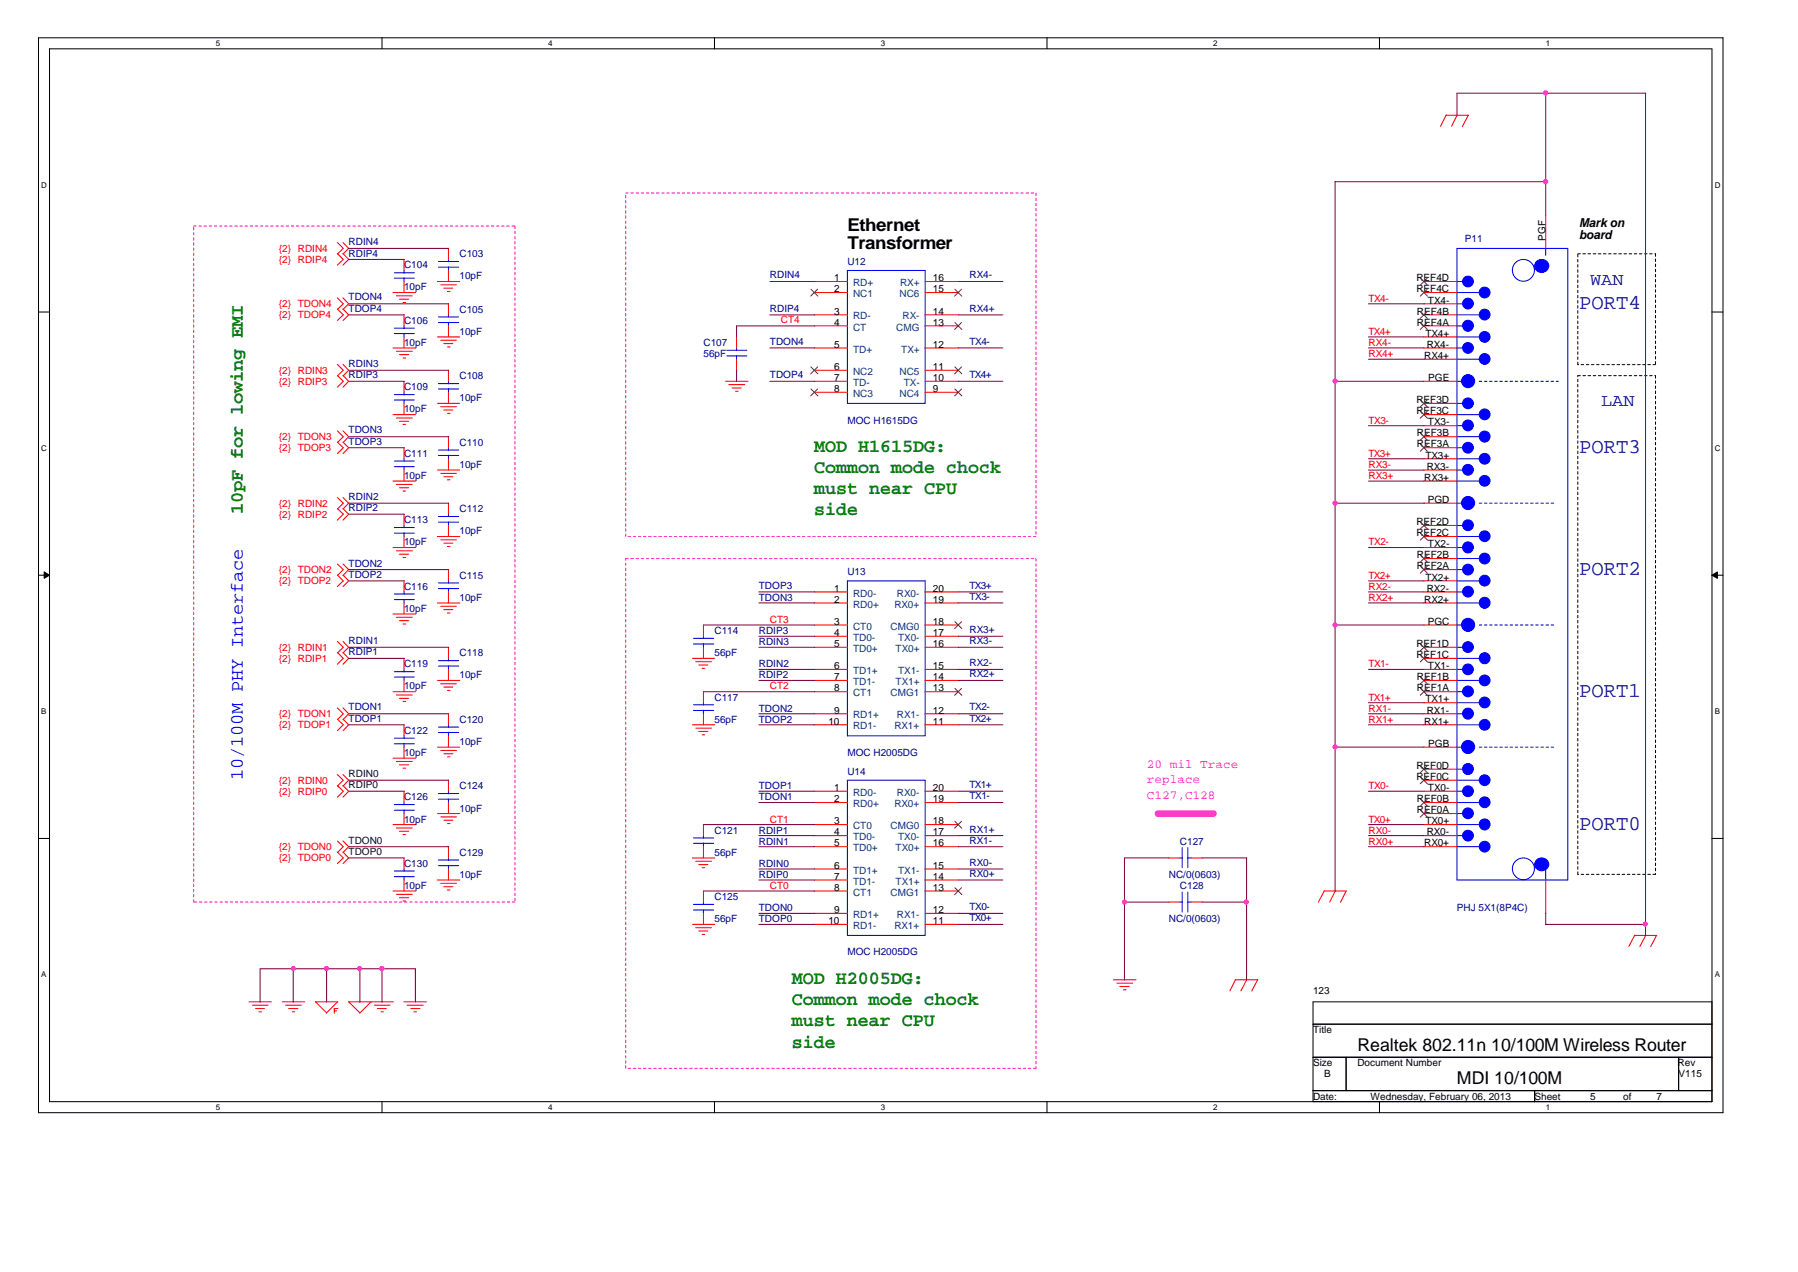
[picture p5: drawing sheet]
<svg xmlns="http://www.w3.org/2000/svg" width="297mm" height="210mm" viewBox="0 0 297 210" stroke-linecap="round" stroke-linejoin="round" font-family="sans-serif">
<g fill="none" stroke="#000" stroke-width=".17">
<path d="M6.3 6.2h278v177.4h-278zM8.2 8.1h274.3v173.7h-274.3zM63 6.2v1.9M117.9 6.2v1.9M172.8 6.2v1.9M227.6 6.2v1.9M6.3 51.5h1.9M282.5 51.5h1.8M6.3 94.9h1.9M282.5 94.9h1.8M6.3 138.4h1.9M282.5 138.4h1.8"/>
<path d="M216.7 169h65.8M216.7 174.5h65.8M216.7 180h65.8M222.1 174.5v5.5M253.2 180v1.8M277 174.5v5.5M282.5 165.3h-65.8v16.5M63 181.8v1.8M117.9 181.8v1.8M172.8 181.8v1.8M227.6 181.8v1.8"/>
</g>
<g fill="#000" stroke="#000" stroke-width=".17">
<path d="M7.3 94.4l.9 .5-.9 .5z" fill-rule="evenodd"/>
<path d="M282.5 94.9l.9-.5v1z" fill-rule="evenodd"/>
</g>
<path d="M191.1 134.3h9.1" fill="none" stroke="#f0f" stroke-width="1.1"/>
<path d="M32 37.3h53M85 37.3v111.6M103.3 31.8h67.6M170.9 31.8v56.7M103.3 92.2h67.6M103.3 88.5v-56.7M170.9 92.2v84.1M170.9 88.5h-67.6M32 148.9v-111.6M85 148.9h-53M103.3 176.3v-84.1M170.9 176.3h-67.6" fill="none" stroke="#f0f" stroke-width=".17" stroke-dasharray=".4"/>
<path d="M260.3 41.9h12.9M273.2 41.9v18.3M260.3 62h12.9M260.3 60.2v-18.3M273.2 62v82.3M273.2 60.2h-12.9M260.3 144.3v-82.3M273.2 144.3h-12.9" fill="none" stroke="#000" stroke-width=".17" stroke-dasharray=".4"/>
<g fill="none" stroke="#f00" stroke-width=".17">
<path d="M238.6 19h3.7M238.6 19l-.9 1.8M240.5 19l-1 1.8M242.3 19l-1 1.9M255.1 35.5v5.5M55.7 41.8l.9 1-.9 .9M55.7 49.2l.9 .9-.9 1M55.7 40l.9 1-.9 .9M55.7 51l.9 1-.9 .9M56.6 41.8l.9 1-.9 .9M56.6 49.2l.9 .9-.9 1M56.6 40l.9 1-.9 .9"/>
<path d="M56.6 51l.9 1-.9 .9M64.9 57.4h3.7M64.9 48.3h3.7M65.4 58h2.6M65.4 48.8h2.6M65.9 58.5h1.5M65.9 49.4h1.5M66.5 59.1h.4M66.5 49.9h.4M66.7 42.8v1.8M66.7 46.5v1.8M66.7 52v1.8"/>
<path d="M66.7 55.6v1.8M72.2 46.5h3.7M72.2 55.6h3.7M72.7 47h2.6M72.7 56.1h2.6M73.2 47.6h1.5M73.2 56.7h1.5M73.8 48.1h.5M73.8 57.2h.5M74 41v1.8M74 44.6v1.9M74 50.1v1.9"/>
<path d="M74 53.8v1.8M121.5 55.6v1.8M121.5 59.3v1.8M134.4 57.4h5.4M134.4 46.5h5.4M134.4 48.3h5.4M134.4 52h5.4M134.4 53.8h5.4M152.7 57.4h5.4M152.7 46.5h5.4M152.7 48.3h5.4M152.7 52h5.4"/>
<path d="M152.7 53.8h5.4M234.9 57.4h5.5M234.9 46.5h5.5M234.9 55.6h5.5M234.9 48.3h5.5M234.9 50.1h5.5M234.9 52h5.5M234.9 53.8h5.5M234.9 59.3h5.5M55.7 71.1l.9 1-.9 .9M55.7 60.1l.9 1-.9 .9M55.7 73l.9 .9-.9 1"/>
<path d="M55.7 61.9l.9 1-.9 1M56.6 71.1l.9 1-.9 .9M56.6 60.1l.9 1-.9 .9M56.6 73l.9 .9-.9 1M56.6 61.9l.9 1-.9 1M64.9 68.4h3.7M64.9 79.4h3.7M65.4 69h2.6M65.4 79.9h2.6M65.9 69.5h1.5M66.5 70h.4M66.7 62.9v1.8"/>
<path d="M66.7 66.6v1.8M66.7 73.9v1.8M66.7 77.6v1.8M72.2 66.6h3.7M72.2 77.6h3.7M72.7 67.1h2.6M72.7 78.1h2.6M73.2 67.7h1.5M73.2 78.7h1.5M73.8 68.2h.5M73.8 79.2h.5M74 61.1v1.8"/>
<path d="M74 64.7v1.9M74 72.1v1.8M74 75.7v1.9M119.7 62.9h3.7M120.3 63.5h2.6M120.8 64h1.5M121.4 64.6h.4M134.4 62.9h5.4M134.4 64.7h5.4M134.4 61.1h5.4M152.7 62.9h5.4M152.7 64.7h5.4"/>
<path d="M152.7 61.1h5.4M234.9 62.9h5.5M234.9 68.4h5.5M234.9 79.4h5.5M234.9 66.6h5.5M234.9 77.6h5.5M234.9 70.2h5.5M234.9 72.1h5.5M234.9 73.9h5.5M234.9 75.7h5.5M55.7 83.9l.9 1-.9 .9M55.7 82.1l.9 .9-.9 1"/>
<path d="M55.7 93.1l.9 .9-.9 1M55.7 94.9l.9 1-.9 .9M56.6 83.9l.9 1-.9 .9M56.6 82.1l.9 .9-.9 1M56.6 93.1l.9 .9-.9 1M56.6 94.9l.9 1-.9 .9M64.9 90.4h3.7M65.4 90.9h2.6M65.9 80.5h1.5M65.9 91.5h1.5M66.5 81h.4M66.5 92h.4"/>
<path d="M66.7 84.9v1.8M66.7 88.5v1.9M66.7 95.9v1.8M66.7 99.5v1.8M72.2 88.5h3.7M72.2 99.5h3.7M72.7 89.1h2.6M73.2 89.6h1.5M73.8 90.2h.5M74 83v1.9M74 86.7v1.8M74 94v1.9"/>
<path d="M74 97.7v1.8M134.4 99.5h5.4M134.4 97.7h5.4M152.7 99.5h5.4M152.7 97.7h5.4M234.9 88.5h5.5M234.9 90.4h5.5M234.9 99.5h5.5M234.9 83h5.5M234.9 86.7h5.5M234.9 92.2h5.5M234.9 94h5.5"/>
<path d="M234.9 95.9h5.5M234.9 97.7h5.5M55.7 118.7l.9 .9-.9 1M55.7 107.7l.9 .9-.9 1M55.7 116.8l.9 1-.9 1M55.7 105.8l.9 1-.9 1M56.6 118.7l.9 .9-.9 1M56.6 107.7l.9 .9-.9 1M56.6 116.8l.9 1-.9 1M56.6 105.8l.9 1-.9 1M64.9 114.1h3.7M64.9 101.3h3.7"/>
<path d="M65.4 114.7h2.6M65.4 101.9h2.6M65.9 115.2h1.5M65.9 102.4h1.5M66.5 115.8h.4M66.5 103h.4M66.7 108.6v1.9M66.7 112.3v1.8M66.7 119.6v1.8M72.2 112.3h3.7M72.7 100h2.6M72.7 112.8h2.6"/>
<path d="M73.2 100.6h1.5M73.2 113.4h1.5M73.8 101.1h.5M73.8 113.9h.5M74 106.8v1.8M74 110.5v1.8M74 117.8v1.8M114.3 108.6h3.6M114.3 119.6h3.6M114.8 109.2h2.6M115.3 109.7h1.5M115.9 110.3h.4"/>
<path d="M116.1 103.1v1.9M116.1 106.8v1.8M116.1 114.1v1.9M116.1 117.8v1.8M134.4 114.1h5.4M134.4 112.3h5.4M134.4 119.6h5.4M134.4 103.1h5.4M134.4 106.8h5.4M134.4 110.5h5.4M134.4 117.8h5.4M134.4 105h5.4"/>
<path d="M152.7 114.1h5.4M152.7 112.3h5.4M152.7 119.6h5.4M152.7 103.1h5.4M152.7 106.8h5.4M152.7 110.5h5.4M152.7 117.8h5.4M152.7 105h5.4M234.9 114.1h5.5M234.9 112.3h5.5M234.9 108.6h5.5M234.9 119.6h5.5"/>
<path d="M234.9 103.1h5.5M234.9 106.8h5.5M234.9 110.5h5.5M234.9 116h5.5M234.9 117.8h5.5M55.7 129.6l.9 1-.9 .9M55.7 127.8l.9 .9-.9 1M55.7 138.8l.9 .9-.9 1M56.6 129.6l.9 1-.9 .9M56.6 127.8l.9 .9-.9 1M56.6 138.8l.9 .9-.9 1M64.9 136.1h3.7"/>
<path d="M64.9 125.1h3.7M65.4 136.6h2.6M65.4 125.7h2.6M65.9 137.2h1.5M65.9 126.2h1.5M66.5 137.7h.4M66.5 126.8h.4M66.7 123.3v1.8M66.7 130.6v1.8M66.7 134.3v1.8M72.2 134.3h3.7M72.2 123.3h3.7"/>
<path d="M72.7 134.8h2.6M72.7 123.8h2.6M73.2 135.4h1.5M73.2 124.4h1.5M73.8 135.9h.5M73.8 124.9h.5M74 121.4v1.9M74 128.7v1.9M74 132.4v1.9M74 139.7v1.9M114.8 120.2h2.6M115.3 120.7h1.5"/>
<path d="M115.9 121.3h.4M116.1 136.1v1.8M116.1 139.7v1.9M134.4 136.1h5.4M134.4 130.6h5.4M134.4 132.4h5.4M134.4 137.9h5.4M134.4 139.7h5.4M152.7 136.1h5.4M152.7 130.6h5.4M152.7 132.4h5.4M152.7 137.9h5.4"/>
<path d="M152.7 139.7h5.4M234.9 134.3h5.5M234.9 136.1h5.5M234.9 123.3h5.5M234.9 126.9h5.5M234.9 128.7h5.5M234.9 130.6h5.5M234.9 132.4h5.5M234.9 137.9h5.5M234.9 139.7h5.5M55.7 140.6l.9 1-.9 .9M56.6 140.6l.9 1-.9 .9"/>
<path d="M64.9 147h3.7M65.4 147.6h2.6M65.9 148.1h1.5M66.5 148.7h.4M66.7 141.6v1.8M66.7 145.2v1.8M72.2 145.2h3.7M72.7 145.8h2.6M73.2 146.3h1.5M73.8 146.9h.5M74 143.4v1.8M114.3 141.6h3.6"/>
<path d="M114.3 152.5h3.6M114.8 142.1h2.6M114.8 153.1h2.6M115.3 142.7h1.5M115.3 153.6h1.5M115.9 143.2h.4M115.9 154.2h.4M116.1 147v1.9M116.1 150.7v1.8M134.4 147h5.4M134.4 145.2h5.4M134.4 152.5h5.4"/>
<path d="M134.4 143.4h5.4M134.4 150.7h5.4M152.7 147h5.4M152.7 145.2h5.4M152.7 152.5h5.4M152.7 143.4h5.4M152.7 150.7h5.4M192.9 141.6h1.8M192.9 148.9h1.8M196.6 141.6h1.8M196.6 148.9h1.8M218.5 147h3.7"/>
<path d="M218.5 147l-.9 1.9M220.3 147l-.9 1.9M222.1 147l-.9 1.9M255.1 145.2v5.5M269.7 154.4h3.7M269.7 154.3l-.9 1.9M271.6 154.3l-1 1.9M273.3 154.4l-.9 1.8M41.1 165.3h3.7M41.7 165.9h2.5M42.2 166.4h1.4M42.7 167h.4"/>
<path d="M46.6 165.3h3.7M47.1 165.9h2.6M47.6 166.4h1.5M48.2 167h.4M52 165.3l1.9 1.8M52.1 165.3h3.7M55.1 166.8h.4M55.2 166.4h.6M55.2 166.4v.8M55.7 165.3l-1.9 1.9M57.5 165.3l1.9 1.8M57.5 165.3h7.4"/>
<path d="M61.2 165.3l-1.8 1.9M61.8 165.9h2.5M62.3 166.4h1.5M62.9 167h.3M66.6 165.3h3.8M67.2 165.9h2.6M67.8 166.4h1.5M68.3 167h.4M183.7 161.7h3.8M184.3 162.2h2.6M184.8 162.8h1.5M185.4 163.3h.4"/>
<path d="M203.8 161.7h3.8M203.9 161.6l-1 1.9M205.7 161.6l-.9 1.9M207.5 161.7l-1 1.8"/>
</g>
<g fill="none" stroke="#00f" stroke-width=".17">
<path d="M65.1 45.9h3.3M65.1 45h3.3M65.1 55h3.3M65.1 54.2h3.3M66.7 44.6v.5M66.7 45.9v.6M66.7 53.8v.4M66.7 55v.6M72.3 44.1h3.4M72.3 43.2h3.4M72.3 53.2h3.4M72.3 52.3h3.4"/>
<path d="M74 42.8v.4M74 44v.6M74 52v.3M74 53.2v.6M119.9 58.7h3.3M119.9 57.8h3.3M121.5 57.4v.4M121.5 58.7v.6M139.8 44.6h12.9v22h-12.9zM240.4 52h3.7M240.4 57.4h1M240.4 59.3h3.7"/>
<path d="M240.4 55.6h3.7M240.4 41h18.3v104.2h-18.3zM240.4 48.3h3.7M240.4 50.1h1M240.4 53.8h1M240.4 46.5h1M255.1 41v1.1M65.1 66h3.3M65.1 65.1h3.3M65.1 77h3.3M65.1 76.1h3.3M66.7 64.7v.5"/>
<path d="M66.7 66v.6M66.7 75.7v.4M66.7 77v.6M72.3 64.2h3.4M72.3 63.3h3.4M72.3 75.2h3.4M72.3 74.3h3.4M74 62.9v.4M74 64.1v.6M74 73.9v.4M74 75.1v.6M240.4 73.9h1"/>
<path d="M240.4 77.6h1M240.4 68.4h3.7M240.4 72.1h3.7M240.4 66.6h1M240.4 70.2h1M240.4 62.9h1.9M240.4 75.7h3.7M240.4 79.4h3.7M65.1 88h3.3M65.1 87.1h3.3M65.1 98.9h3.3M65.1 98h3.3"/>
<path d="M66.7 86.7v.4M66.7 87.9v.6M66.7 97.7v.4M66.7 98.9v.6M72.3 86.2h3.4M72.3 85.2h3.4M72.3 97.1h3.4M72.3 96.2h3.4M74 84.9v.4M74 86.1v.6M74 95.9v.3M74 97.1v.6"/>
<path d="M139.8 95.9h12.9v25.5h-12.9zM240.4 83h.8M240.4 94h1M240.4 97.7h1M240.4 88.5h3.7M240.4 92.2h3.7M240.4 99.5h3.7M240.4 90.4h1M240.4 95.9h3.7M240.4 86.7h1M65.1 111.7h3.3M65.1 110.8h3.3"/>
<path d="M66.7 110.5v.4M66.7 111.7v.6M72.3 120h3.4M72.3 109.9h3.4M72.3 109h3.4M74 108.6v.5M74 109.9v.6M74 119.6v.4M114.4 106.3h3.4M114.4 105.3h3.4M114.4 117.2h3.4M114.4 116.3h3.4"/>
<path d="M116.1 105v.4M116.1 106.2v.6M116.1 116v.3M116.1 117.2v.6M240.4 103.1h.8M240.4 110.5h1M240.4 116h3.7M240.4 106.8h1M240.4 108.6h3.7M240.4 112.3h3.7M240.4 117.8h1M240.4 119.6h3.7"/>
<path d="M240.4 114.1h1M65.1 133.7h3.3M65.1 132.8h3.3M65.1 122.7h3.3M65.1 121.8h3.3M66.7 121.4v.4M66.7 122.7v.6M66.7 132.4v.4M66.7 133.7v.6M72.3 120.9h3.4M72.3 131.9h3.4M72.3 131h3.4"/>
<path d="M74 120.8v.6M74 130.6v.4M74 131.8v.6M114.4 139.2h3.4M114.4 138.3h3.4M116.1 137.9v.4M116.1 139.1v.6M139.8 128.7h12.9v25.7h-12.9zM195.1 139.9v3.3M196 139.9v3.3M240.4 126.9h1.9M240.4 130.6h1.9"/>
<path d="M240.4 134.3h1.9M240.4 137.9h1.9M240.4 123.3h1.9M240.4 136.1h3.7M240.4 128.7h3.7M240.4 132.4h3.7M240.4 139.7h3.7M65.1 144.7h3.3M65.1 143.7h3.3M66.7 143.4v.4M66.7 144.6v.6M72.3 142.8h3.4"/>
<path d="M72.3 141.9h3.4M74 141.6v.4M74 142.8v.6M114.4 150.2h3.4M114.4 149.2h3.4M116.1 148.9v.4M116.1 150.1v.6M194.7 148.9h.4M194.7 141.6h.4M195.1 147.2v3.3M196 148.9h.6M196 141.6h.6"/>
<path d="M196 147.2v3.3M255.1 143.4v1.9"/>
<circle cx="251.4" cy="44.6" r="1.81"/>
<circle cx="251.4" cy="143.4" r="1.81"/>
</g>
<g fill="#00f" stroke="#00f" stroke-width=".17">
<path d="M253.5 142a1.12 1.12 0 0 1 1.5-.3 1.12 1.12 0 0 1 .3 1.5 1.12 1.12 0 0 1-1.5 .3 1.12 1.12 0 0 1-.3-1.5z" fill-rule="evenodd"/>
<circle cx="245" cy="51.9" r=".89"/>
<circle cx="245" cy="115.9" r=".89"/>
<circle cx="242.2" cy="66.6" r=".89"/>
<circle cx="242.2" cy="106.8" r=".89"/>
<circle cx="245" cy="48.3" r=".89"/>
<circle cx="242.2" cy="46.4" r=".89"/>
<circle cx="242.2" cy="50.1" r=".89"/>
<circle cx="254.4" cy="43.9" r="1.12"/>
<circle cx="245" cy="88.5" r=".89"/>
<circle cx="242.2" cy="83" r="1.08"/>
<circle cx="242.2" cy="73.9" r=".89"/>
<circle cx="242.2" cy="114.1" r=".89"/>
<circle cx="245" cy="112.3" r=".89"/>
<circle cx="245" cy="59.2" r=".89"/>
<circle cx="245" cy="108.6" r=".9"/>
<circle cx="245" cy="79.3" r=".89"/>
<circle cx="242.2" cy="94" r=".89"/>
<circle cx="245" cy="68.4" r=".89"/>
<circle cx="242.2" cy="90.3" r=".9"/>
<circle cx="245" cy="72" r=".9"/>
<circle cx="245" cy="55.6" r=".89"/>
<circle cx="242.2" cy="77.5" r=".89"/>
<circle cx="242.2" cy="70.2" r=".89"/>
<circle cx="242.2" cy="62.9" r="1.08"/>
<circle cx="242.2" cy="57.4" r=".89"/>
<circle cx="242.2" cy="117.8" r=".9"/>
<circle cx="245" cy="119.6" r=".89"/>
<circle cx="245" cy="99.5" r=".9"/>
<circle cx="242.2" cy="53.7" r=".9"/>
<circle cx="242.2" cy="103.1" r="1.08"/>
<circle cx="245" cy="75.7" r=".89"/>
<circle cx="242.2" cy="86.7" r=".89"/>
<circle cx="242.2" cy="97.6" r=".89"/>
<circle cx="245" cy="95.8" r=".89"/>
<circle cx="242.2" cy="110.5" r=".89"/>
<circle cx="245" cy="92.2" r=".89"/>
<circle cx="242.2" cy="123.3" r="1.08"/>
<circle cx="242.2" cy="126.9" r=".9"/>
<circle cx="245" cy="132.4" r=".89"/>
<circle cx="245" cy="136" r=".9"/>
<circle cx="242.2" cy="130.6" r=".89"/>
<circle cx="245" cy="128.7" r=".89"/>
<circle cx="242.2" cy="134.2" r=".89"/>
<circle cx="242.2" cy="137.9" r=".89"/>
<circle cx="245" cy="139.7" r=".89"/>
</g>
<path d="M244.1 62.9h13M244.1 83h12.3M244.1 103.1h12.7M244.1 123.3h12.7" fill="none" stroke="#00f" stroke-width=".17" stroke-dasharray=".4"/>
<g fill="none" stroke="#804000" stroke-width=".17">
<path d="M133.8 47.7l1.2 1.2M134.9 47.7l-1.1 1.2M157.6 47.7l1.1 1.2M157.6 53.2l1.1 1.2M158.7 47.7l-1.2 1.2M158.7 53.2l-1.2 1.2M234.4 45.9l1.1 1.1M234.4 47.7l1.1 1.2M234.4 51.4l1.1 1.1M234.4 53.2l1.1 1.2M235.5 45.9l-1.1 1.1M235.5 47.7l-1.1 1.2"/>
<path d="M235.5 51.4l-1.1 1.1M235.5 53.2l-1.1 1.2M133.8 64.2l1.2 1.1M133.8 60.6l1.2 1.1M134.9 64.2l-1.1 1.1M134.9 60.6l-1.1 1.1M157.6 60.6l1.1 1.1M157.6 64.2l1.1 1.1M158.7 60.6l-1.2 1.1M158.7 64.2l-1.2 1.1M234.4 66l1.1 1.2M234.4 67.9l1.1 1.1"/>
<path d="M234.4 71.5l1.1 1.2M234.4 73.3l1.1 1.2M235.5 66l-1.1 1.2M235.5 67.9l-1.1 1.1M235.5 71.5l-1.1 1.2M235.5 73.3l-1.1 1.2M234.4 86.2l1.1 1.1M234.4 88l1.1 1.1M234.4 91.6l1.1 1.2M234.4 93.4l1.1 1.2M235.5 86.2l-1.1 1.1M235.5 88l-1.1 1.1"/>
<path d="M235.5 91.6l-1.1 1.2M235.5 93.4l-1.1 1.2M157.6 113.6l1.1 1.1M157.6 102.6l1.1 1.1M158.7 113.6l-1.2 1.1M158.7 102.6l-1.2 1.1M234.4 106.3l1.1 1.1M234.4 108.1l1.1 1.1M234.4 111.7l1.1 1.2M234.4 113.6l1.1 1.1M235.5 106.3l-1.1 1.1M235.5 108.1l-1.1 1.1"/>
<path d="M235.5 111.7l-1.1 1.2M235.5 113.6l-1.1 1.1M157.6 135.5l1.1 1.2M158.7 135.5l-1.2 1.2M234.4 126.4l1.1 1.1M234.4 128.2l1.1 1.1M234.4 131.9l1.1 1.1M234.4 133.7l1.1 1.1M235.5 126.4l-1.1 1.1M235.5 128.2l-1.1 1.1M235.5 131.9l-1.1 1.1M235.5 133.7l-1.1 1.1"/>
<path d="M157.6 146.5l1.1 1.1M158.7 146.5l-1.2 1.1"/>
</g>
<g fill="none" stroke="#800040" stroke-width=".17">
<path d="M255.1 15.3v20.2M271.5 15.4v139M271.6 15.4h-31.2v3.7M220.3 29.9v117.2M220.3 30h34.8M57.5 42.8h9.2M57.5 52h9.2M57.5 41h16.5M57.5 50.1h16.5M127 52h7.4M127 46.5h7.4M127 57.4h7.4"/>
<path d="M134.4 53.8h-12.9v1.8M158.1 52h7.4M158.1 46.5h7.4M158.1 57.4h7.4M225.8 50.1h9.2M225.8 57.4h9.2M225.8 59.3h9.2M225.8 55.6h9.2M57.5 62.9h9.2M57.5 61.1h16.5M57.5 73.9h9.2M57.5 72.1h16.5"/>
<path d="M121.5 61.1v1.9M127 62.9h7.4M158.1 62.9h7.4M220.3 62.9h14.6M225.8 75.7h9.2M225.8 77.6h9.2M225.8 79.4h9.2M225.8 70.2h9.2M57.5 94h16.5M57.5 83h16.5M57.5 95.9h9.2M57.5 84.9h9.2"/>
<path d="M125.2 97.7h9.2M125.2 99.5h9.2M158.1 97.7h7.4M158.1 99.5h7.4M220.3 83h14.7M225.8 95.9h9.2M225.8 97.7h9.2M225.8 99.5h9.2M225.8 90.4h9.2M57.5 108.6h9.2M57.5 117.8h16.5M57.5 106.8h16.5"/>
<path d="M57.5 119.6h9.2M116.1 103.1h18.3M116.1 114.1h18.3M125.2 117.8h9.2M125.2 106.8h9.2M125.2 119.6h9.2M125.2 105h9.2M125.2 112.3h9.2M125.2 110.5h9.2M158.1 117.8h7.4M158.1 106.8h7.4M158.1 119.6h7.4"/>
<path d="M158.1 105h7.4M158.1 112.3h7.4M158.1 110.5h7.4M220.3 103.1h14.7M225.8 117.8h9.2M225.8 119.6h9.2M225.8 110.5h9.2M225.8 116h9.2M57.5 130.6h9.2M57.5 139.7h16.5M57.5 128.7h16.5M116.1 136.1h18.3"/>
<path d="M125.2 130.6h9.2M125.2 139.7h9.2M125.2 132.4h9.2M125.2 137.9h9.2M158.1 130.6h7.4M158.1 139.7h7.4M158.1 132.4h7.4M158.1 137.9h7.4M220.3 123.3h14.7M225.8 130.6h9.2M225.8 139.7h9.2M225.8 137.9h9.2"/>
<path d="M225.8 136.1h9.2M48.4 159.9v5.5M53.9 159.9v5.5M57.5 141.6h9.2M59.4 159.9v5.5M63 159.9v5.5M68.5 159.9v5.5M68.6 159.9h-25.7v5.5M116.1 147h18.3M125.2 145.2h9.2M125.2 143.4h9.2M125.2 152.5h9.2"/>
<path d="M125.2 150.7h9.2M158.1 145.2h7.4M158.1 143.4h7.4M158.1 152.5h7.4M158.1 150.7h7.4M185.5 148.9h7.4M192.9 141.6h-7.4v20.1M198.4 141.6h7.3M198.4 148.9h7.3M205.7 141.6v20.1M255.1 152.5h16.5M255.1 150.7v1.9"/>
</g>
<g fill="#f0f" stroke="#f0f" stroke-width=".17">
<circle cx="185.5" cy="148.9" r=".34"/>
<circle cx="205.7" cy="148.9" r=".34"/>
<circle cx="59.3" cy="159.8" r=".34"/>
<circle cx="63" cy="159.8" r=".36"/>
<circle cx="48.4" cy="159.8" r=".34"/>
<circle cx="53.9" cy="159.8" r=".36"/>
<circle cx="220.3" cy="103.1" r=".34"/>
<circle cx="255" cy="30" r=".36"/>
<circle cx="220.3" cy="62.9" r=".35"/>
<circle cx="220.3" cy="123.2" r=".34"/>
<circle cx="255" cy="15.3" r=".36"/>
<circle cx="271.5" cy="152.5" r=".34"/>
<circle cx="220.3" cy="83" r=".34"/>
</g>
<g font-size="3.5" fill="#000080">
<text x="260.6" y="51">PORT4</text>
<text x="260.6" y="74.8">PORT3</text>
<text x="260.6" y="94.9">PORT2</text>
<text x="260.6" y="115">PORT1</text>
<text x="260.6" y="137">PORT0</text>
</g>
<g font-size="3.1" fill="#008000">
<text x="134.4" y="74.6">MOD H1615DG:</text>
<text x="134.4" y="78.1">Common mode chock</text>
<text x="134.4" y="81.6">must near CPU</text>
<text x="40" y="84.9" transform="rotate(-90 40 84.9)">10pF for lowing EMI</text>
<text x="134.4" y="85.1">side</text>
<text x="130.7" y="162.4">MOD H2005DG:</text>
<text x="130.7" y="165.9">Common mode chock</text>
<text x="130.7" y="169.4">must near CPU</text>
<text x="130.7" y="172.9">side</text>
</g>
<text font-size="3.1" fill="#00f" x="40" y="128.7" transform="rotate(-90 40 128.7)">10/100M PHY Interface</text>
<g font-size="2.9">
<text x="139.8" y="38.2">Ethernet</text>
<text x="139.8" y="41">Transformer</text>
<text x="224" y="173.5">Realtek 802.11n 10/100M Wireless Router</text>
<text x="240.4" y="178.9">MDI 10/100M</text>
</g>
<g font-size="2.9" fill="#000080">
<text x="262.4" y="47">WAN</text>
<text x="264.2" y="67.1">LAN</text>
</g>
<g font-size="2">
<text x="260.6" y="37.4">Mark on</text>
<text x="260.6" y="39.5">board</text>
</g>
<g font-size="2" fill="#f0f">
<text x="189.2" y="126.7">20 mil Trace</text>
<text x="189.2" y="129.3">replace</text>
<text x="189.2" y="131.8">C127,C128</text>
</g>
<g font-size="1.7" fill="#f00">
<text x="46" y="41.5">{2} RDIN4</text>
<text x="46" y="43.4">{2} RDIP4</text>
<text x="46" y="50.7">{2} TDON4</text>
<text x="46" y="52.5">{2} TDOP4</text>
<text x="128.9" y="53.2">CT4</text>
<text x="225.8" y="49.8">TX4-</text>
<text x="225.8" y="58.9">RX4+</text>
<text x="225.8" y="57.1">RX4-</text>
<text x="225.8" y="55.3">TX4+</text>
<text x="46" y="61.7">{2} RDIN3</text>
<text x="46" y="63.5">{2} RDIP3</text>
<text x="225.8" y="69.9">TX3-</text>
<text x="46" y="72.6">{2} TDON3</text>
<text x="46" y="74.5">{2} TDOP3</text>
<text x="225.8" y="75.4">TX3+</text>
<text x="225.8" y="77.2">RX3-</text>
<text x="46" y="83.6">{2} RDIN2</text>
<text x="225.8" y="79.1">RX3+</text>
<text x="46" y="85.4">{2} RDIP2</text>
<text x="46" y="94.6">{2} TDON2</text>
<text x="225.8" y="90">TX2-</text>
<text x="225.8" y="95.5">TX2+</text>
<text x="46" y="96.4">{2} TDOP2</text>
<text x="225.8" y="97.3">RX2-</text>
<text x="225.8" y="99.2">RX2+</text>
<text x="46" y="107.4">{2} RDIN1</text>
<text x="127" y="102.8">CT3</text>
<text x="46" y="109.2">{2} RDIP1</text>
<text x="127" y="113.8">CT2</text>
<text x="225.8" y="110.1">TX1-</text>
<text x="46" y="118.3">{2} TDON1</text>
<text x="225.8" y="115.6">TX1+</text>
<text x="225.8" y="117.4">RX1-</text>
<text x="225.8" y="119.3">RX1+</text>
<text x="46" y="120.2">{2} TDOP1</text>
<text x="46" y="131.2">{2} RDIP0</text>
<text x="46" y="129.3">{2} RDIN0</text>
<text x="225.8" y="130.2">TX0-</text>
<text x="127" y="135.7">CT1</text>
<text x="225.8" y="135.7">TX0+</text>
<text x="225.8" y="137.6">RX0-</text>
<text x="46" y="142.1">{2} TDOP0</text>
<text x="46" y="140.3">{2} TDON0</text>
<text x="225.8" y="139.4">RX0+</text>
<text x="127" y="146.7">CT0</text>
</g>
<g font-size="1.7" fill="#000080">
<text x="57.5" y="40.4">RDIN4</text>
<text x="241.7" y="39.9">P11</text>
<text x="57.5" y="42.5">RDIP4</text>
<text x="66.7" y="44.3">C104</text>
<text x="66.7" y="47.9">10pF</text>
<text x="75.8" y="42.5">C103</text>
<text x="75.8" y="46.1">10pF</text>
<text x="127" y="45.9">RDIN4</text>
<text x="139.8" y="43.7">U12</text>
<text x="160" y="45.9">RX4-</text>
<text x="57.5" y="51.4">TDOP4</text>
<text x="57.5" y="49.6">TDON4</text>
<text x="66.7" y="53.4">C106</text>
<text x="75.8" y="51.6">C105</text>
<text x="127" y="51.4">RDIP4</text>
<text x="160" y="51.4">RX4+</text>
<text x="66.7" y="57.1">10pF</text>
<text x="75.8" y="55.3">10pF</text>
<text x="116.1" y="57.1">C107</text>
<text x="116.1" y="58.9">56pF</text>
<text x="127" y="56.9">TDON4</text>
<text x="160" y="56.9">TX4-</text>
<text x="57.5" y="62.4">RDIP3</text>
<text x="57.5" y="60.6">RDIN3</text>
<text x="66.7" y="64.4">C109</text>
<text x="75.8" y="62.6">C108</text>
<text x="127" y="62.4">TDOP4</text>
<text x="160" y="62.4">TX4+</text>
<text x="57.5" y="71.5">TDON3</text>
<text x="66.7" y="68">10pF</text>
<text x="75.8" y="66.2">10pF</text>
<text x="139.8" y="69.9">MOC H1615DG</text>
<text x="57.5" y="73.4">TDOP3</text>
<text x="66.7" y="75.4">C111</text>
<text x="75.8" y="73.5">C110</text>
<text x="75.8" y="77.2">10pF</text>
<text x="57.5" y="82.5">RDIN2</text>
<text x="66.7" y="79.1">10pF</text>
<text x="57.5" y="84.3">RDIP2</text>
<text x="66.7" y="86.3">C113</text>
<text x="75.8" y="84.5">C112</text>
<text x="75.8" y="88.2">10pF</text>
<text x="57.5" y="93.5">TDON2</text>
<text x="57.5" y="95.3">TDOP2</text>
<text x="66.7" y="90">10pF</text>
<text x="75.8" y="95.5">C115</text>
<text x="139.8" y="94.9">U13</text>
<text x="66.7" y="97.3">C116</text>
<text x="66.7" y="101">10pF</text>
<text x="75.8" y="99.2">10pF</text>
<text x="125.2" y="97.1">TDOP3</text>
<text x="125.2" y="99.2">TDON3</text>
<text x="160" y="98.9">TX3-</text>
<text x="160" y="97.1">TX3+</text>
<text x="57.5" y="106.3">RDIN1</text>
<text x="117.9" y="104.6">C114</text>
<text x="125.2" y="104.6">RDIP3</text>
<text x="125.2" y="106.5">RDIN3</text>
<text x="160" y="104.5">RX3+</text>
<text x="160" y="106.3">RX3-</text>
<text x="57.5" y="108.1">RDIP1</text>
<text x="66.7" y="110.1">C119</text>
<text x="66.7" y="113.8">10pF</text>
<text x="75.8" y="108.3">C118</text>
<text x="75.8" y="111.9">10pF</text>
<text x="117.9" y="108.3">56pF</text>
<text x="125.2" y="111.9">RDIP2</text>
<text x="125.2" y="110.1">RDIN2</text>
<text x="160" y="111.8">RX2+</text>
<text x="160" y="110">RX2-</text>
<text x="57.5" y="117.2">TDON1</text>
<text x="57.5" y="119.1">TDOP1</text>
<text x="75.8" y="119.3">C120</text>
<text x="117.9" y="115.6">C117</text>
<text x="117.9" y="119.3">56pF</text>
<text x="125.2" y="119.3">TDOP2</text>
<text x="125.2" y="117.4">TDON2</text>
<text x="160" y="119.1">TX2+</text>
<text x="160" y="117.2">TX2-</text>
<text x="66.7" y="121.1">C122</text>
<text x="66.7" y="124.8">10pF</text>
<text x="75.8" y="122.9">10pF</text>
<text x="139.8" y="124.8">MOC H2005DG</text>
<text x="75.8" y="130.2">C124</text>
<text x="125.2" y="130.2">TDOP1</text>
<text x="139.8" y="127.9">U14</text>
<text x="160" y="130.1">TX1+</text>
<text x="160" y="131.9">TX1-</text>
<text x="66.7" y="132.1">C126</text>
<text x="66.7" y="135.7">10pF</text>
<text x="75.8" y="133.9">10pF</text>
<text x="117.9" y="137.6">C121</text>
<text x="125.2" y="132.1">TDON1</text>
<text x="125.2" y="137.6">RDIP1</text>
<text x="160" y="137.4">RX1+</text>
<text x="66.7" y="143.1">C130</text>
<text x="75.8" y="141.2">C129</text>
<text x="117.9" y="141.2">56pF</text>
<text x="125.2" y="139.4">RDIN1</text>
<text x="125.2" y="143.1">RDIN0</text>
<text x="160" y="139.2">RX1-</text>
<text x="160" y="142.8">RX0-</text>
<text x="194.7" y="139.4">C127</text>
<text x="66.7" y="146.7">10pF</text>
<text x="75.8" y="144.9">10pF</text>
<text x="117.9" y="148.5">C125</text>
<text x="125.2" y="144.9">RDIP0</text>
<text x="160" y="144.7">RX0+</text>
<text x="192.9" y="144.9">NC/0(0603)</text>
<text x="194.7" y="146.7">C128</text>
<text x="117.9" y="152.2">56pF</text>
<text x="125.2" y="152.2">TDOP0</text>
<text x="125.2" y="150.3">TDON0</text>
<text x="160" y="152">TX0+</text>
<text x="160" y="150.2">TX0-</text>
<text x="192.9" y="152.2">NC/0(0603)</text>
<text x="240.4" y="150.3">PHJ 5X1(8P4C)</text>
<text x="139.8" y="157.7">MOC H2005DG</text>
</g>
<g font-size="1.7">
<text x="255" y="39.7" transform="rotate(-90 255 39.7)">PGF</text>
<text x="137.6" y="46.4">1</text>
<text x="153.9" y="46.4">16</text>
<text x="233.7" y="46.4">REF4D</text>
<text x="137.6" y="53.7">4</text>
<text x="137.6" y="51.9">3</text>
<text x="137.6" y="48.2">2</text>
<text x="153.9" y="48.2">15</text>
<text x="153.9" y="51.9">14</text>
<text x="153.9" y="53.7">13</text>
<text x="233.7" y="48.2">REF4C</text>
<text x="233.8" y="51.9">REF4B</text>
<text x="233.8" y="53.7">REF4A</text>
<text x="235.6" y="50.1">TX4-</text>
<text x="137.6" y="57.4">5</text>
<text x="153.9" y="57.4">12</text>
<text x="235" y="59.2">RX4+</text>
<text x="235.2" y="55.6">TX4+</text>
<text x="235.4" y="57.4">RX4-</text>
<text x="137.6" y="64.7">8</text>
<text x="137.6" y="62.9">7</text>
<text x="137.6" y="61.1">6</text>
<text x="153.9" y="61.1">11</text>
<text x="153.9" y="62.9">10</text>
<text x="153.9" y="64.7">9</text>
<text x="235.7" y="62.9">PGE</text>
<text x="233.7" y="66.5">REF3D</text>
<text x="233.7" y="68.4">REF3C</text>
<text x="235.6" y="70.2">TX3-</text>
<text x="233.8" y="72">REF3B</text>
<text x="233.8" y="73.8">REF3A</text>
<text x="235.2" y="75.7">TX3+</text>
<text x="235.4" y="77.5">RX3-</text>
<text x="235" y="79.3">RX3+</text>
<text x="235.6" y="83">PGD</text>
<text x="233.7" y="86.7">REF2D</text>
<text x="233.7" y="88.5">REF2C</text>
<text x="233.8" y="92.1">REF2B</text>
<text x="233.8" y="94">REF2A</text>
<text x="235.2" y="95.8">TX2+</text>
<text x="235.6" y="90.3">TX2-</text>
<text x="137.6" y="97.6">1</text>
<text x="137.6" y="99.5">2</text>
<text x="153.9" y="99.5">19</text>
<text x="153.9" y="97.6">20</text>
<text x="235" y="99.5">RX2+</text>
<text x="235.4" y="97.6">RX2-</text>
<text x="137.6" y="106.8">5</text>
<text x="137.6" y="105">4</text>
<text x="137.6" y="103.1">3</text>
<text x="153.9" y="106.8">16</text>
<text x="153.9" y="105">17</text>
<text x="153.9" y="103.1">18</text>
<text x="233.7" y="106.8">REF1D</text>
<text x="235.6" y="103.1">PGC</text>
<text x="137.6" y="112.2">7</text>
<text x="137.6" y="110.4">6</text>
<text x="153.9" y="110.4">15</text>
<text x="153.9" y="112.2">14</text>
<text x="233.7" y="108.6">REF1C</text>
<text x="233.8" y="112.2">REF1B</text>
<text x="235.6" y="110.4">TX1-</text>
<text x="136.7" y="119.6">10</text>
<text x="137.6" y="114.1">8</text>
<text x="137.6" y="117.7">9</text>
<text x="153.9" y="114.1">13</text>
<text x="153.9" y="117.7">12</text>
<text x="153.9" y="119.6">11</text>
<text x="233.8" y="114.1">REF1A</text>
<text x="235" y="119.6">RX1+</text>
<text x="235.2" y="115.9">TX1+</text>
<text x="235.4" y="117.7">RX1-</text>
<text x="235.7" y="123.2">PGB</text>
<text x="137.6" y="130.5">1</text>
<text x="153.9" y="130.5">20</text>
<text x="233.7" y="126.9">REF0D</text>
<text x="233.7" y="128.7">REF0C</text>
<text x="235.6" y="130.5">TX0-</text>
<text x="137.6" y="137.9">4</text>
<text x="137.6" y="136">3</text>
<text x="137.6" y="132.4">2</text>
<text x="153.9" y="137.9">17</text>
<text x="153.9" y="136">18</text>
<text x="153.9" y="132.4">19</text>
<text x="233.8" y="132.4">REF0B</text>
<text x="233.8" y="134.2">REF0A</text>
<text x="235.2" y="136">TX0+</text>
<text x="235.4" y="137.9">RX0-</text>
<text x="137.6" y="143.4">6</text>
<text x="137.6" y="139.7">5</text>
<text x="153.9" y="139.7">16</text>
<text x="153.9" y="143.4">15</text>
<text x="235" y="139.7">RX0+</text>
<text x="137.6" y="147">8</text>
<text x="137.6" y="145.2">7</text>
<text x="153.9" y="145.2">14</text>
<text x="153.9" y="147">13</text>
<text x="136.7" y="152.5">10</text>
<text x="137.6" y="150.7">9</text>
<text x="153.9" y="150.7">12</text>
<text x="153.9" y="152.5">11</text>
<text x="216.7" y="164.1">123</text>
<text x="216.7" y="170.5">Title</text>
<text x="216.7" y="176">Size</text>
<text x="218.5" y="177.8">B</text>
<text x="224" y="176">Document Number</text>
<text x="276.8" y="176">Rev</text>
<text x="277" y="177.8">V115</text>
<text x="216.7" y="181.5">Date:</text>
<text x="226.1" y="181.5">Wednesday, February 06, 2013</text>
<text x="253.2" y="181.5">Sheet</text>
<text x="262.4" y="181.5">5</text>
<text x="267.8" y="181.5">of</text>
<text x="273.3" y="181.5">7</text>
</g>
<g font-size="1.7" fill="#004080">
<text x="140.8" y="47.2">RD+</text>
<text x="148.5" y="47.2">RX+</text>
<text x="140.8" y="52.7">RD-</text>
<text x="140.8" y="49">NC1</text>
<text x="148.4" y="49">NC6</text>
<text x="148.9" y="52.7">RX-</text>
<text x="140.8" y="58.2">TD+</text>
<text x="140.8" y="54.5">CT</text>
<text x="147.9" y="54.5">CMG</text>
<text x="148.7" y="58.2">TX+</text>
<text x="140.8" y="65.5">NC3</text>
<text x="140.8" y="63.7">TD-</text>
<text x="140.8" y="61.9">NC2</text>
<text x="148.4" y="61.9">NC5</text>
<text x="148.4" y="65.5">NC4</text>
<text x="149.1" y="63.7">TX-</text>
<text x="140.8" y="98.4">RD0-</text>
<text x="140.8" y="100.3">RD0+</text>
<text x="147.6" y="100.3">RX0+</text>
<text x="148" y="98.4">RX0-</text>
<text x="140.8" y="107.6">TD0+</text>
<text x="140.8" y="105.8">TD0-</text>
<text x="140.8" y="103.9">CT0</text>
<text x="146.9" y="103.9">CMG0</text>
<text x="147.8" y="107.6">TX0+</text>
<text x="148.2" y="105.8">TX0-</text>
<text x="140.8" y="113">TD1-</text>
<text x="140.8" y="111.2">TD1+</text>
<text x="147.8" y="113">TX1+</text>
<text x="148.2" y="111.2">TX1-</text>
<text x="140.8" y="114.9">CT1</text>
<text x="140.8" y="118.5">RD1+</text>
<text x="146.9" y="114.9">CMG1</text>
<text x="148" y="118.5">RX1-</text>
<text x="140.8" y="120.4">RD1-</text>
<text x="147.6" y="120.4">RX1+</text>
<text x="140.8" y="131.3">RD0-</text>
<text x="148" y="131.3">RX0-</text>
<text x="140.8" y="136.8">CT0</text>
<text x="140.8" y="133.2">RD0+</text>
<text x="146.9" y="136.8">CMG0</text>
<text x="147.6" y="133.2">RX0+</text>
<text x="140.8" y="140.5">TD0+</text>
<text x="140.8" y="138.7">TD0-</text>
<text x="147.8" y="140.5">TX0+</text>
<text x="148.2" y="138.7">TX0-</text>
<text x="140.8" y="147.8">CT1</text>
<text x="140.8" y="146">TD1-</text>
<text x="140.8" y="144.2">TD1+</text>
<text x="146.9" y="147.8">CMG1</text>
<text x="147.8" y="146">TX1+</text>
<text x="148.2" y="144.2">TX1-</text>
<text x="140.8" y="153.3">RD1-</text>
<text x="140.8" y="151.5">RD1+</text>
<text x="147.6" y="153.3">RX1+</text>
<text x="148" y="151.5">RX1-</text>
</g>
<g font-size="1.7" fill="#000040">
<text x="57.5" y="130.1">RDIP0</text>
<text x="57.5" y="128.2">RDIN0</text>
<text x="57.5" y="139.2">TDON0</text>
<text x="57.5" y="141">TDOP0</text>
</g>
<g font-size="1.3">
<text x="35.6" y="7.6">5</text>
<text x="90.5" y="7.6">4</text>
<text x="145.3" y="7.6">3</text>
<text x="200.2" y="7.6">2</text>
<text x="255.1" y="7.6">1</text>
<text x="6.8" y="31">D</text>
<text x="283" y="31">D</text>
<text x="6.8" y="74.4">C</text>
<text x="283" y="74.4">C</text>
<text x="6.8" y="117.8">B</text>
<text x="283" y="117.8">B</text>
<text x="6.8" y="161.3">A</text>
<text x="283" y="161.3">A</text>
<text x="35.6" y="183.2">5</text>
<text x="90.5" y="183.2">4</text>
<text x="145.3" y="183.2">3</text>
<text x="200.2" y="183.2">2</text>
<text x="255.1" y="183.2">1</text>
</g>
</svg>
